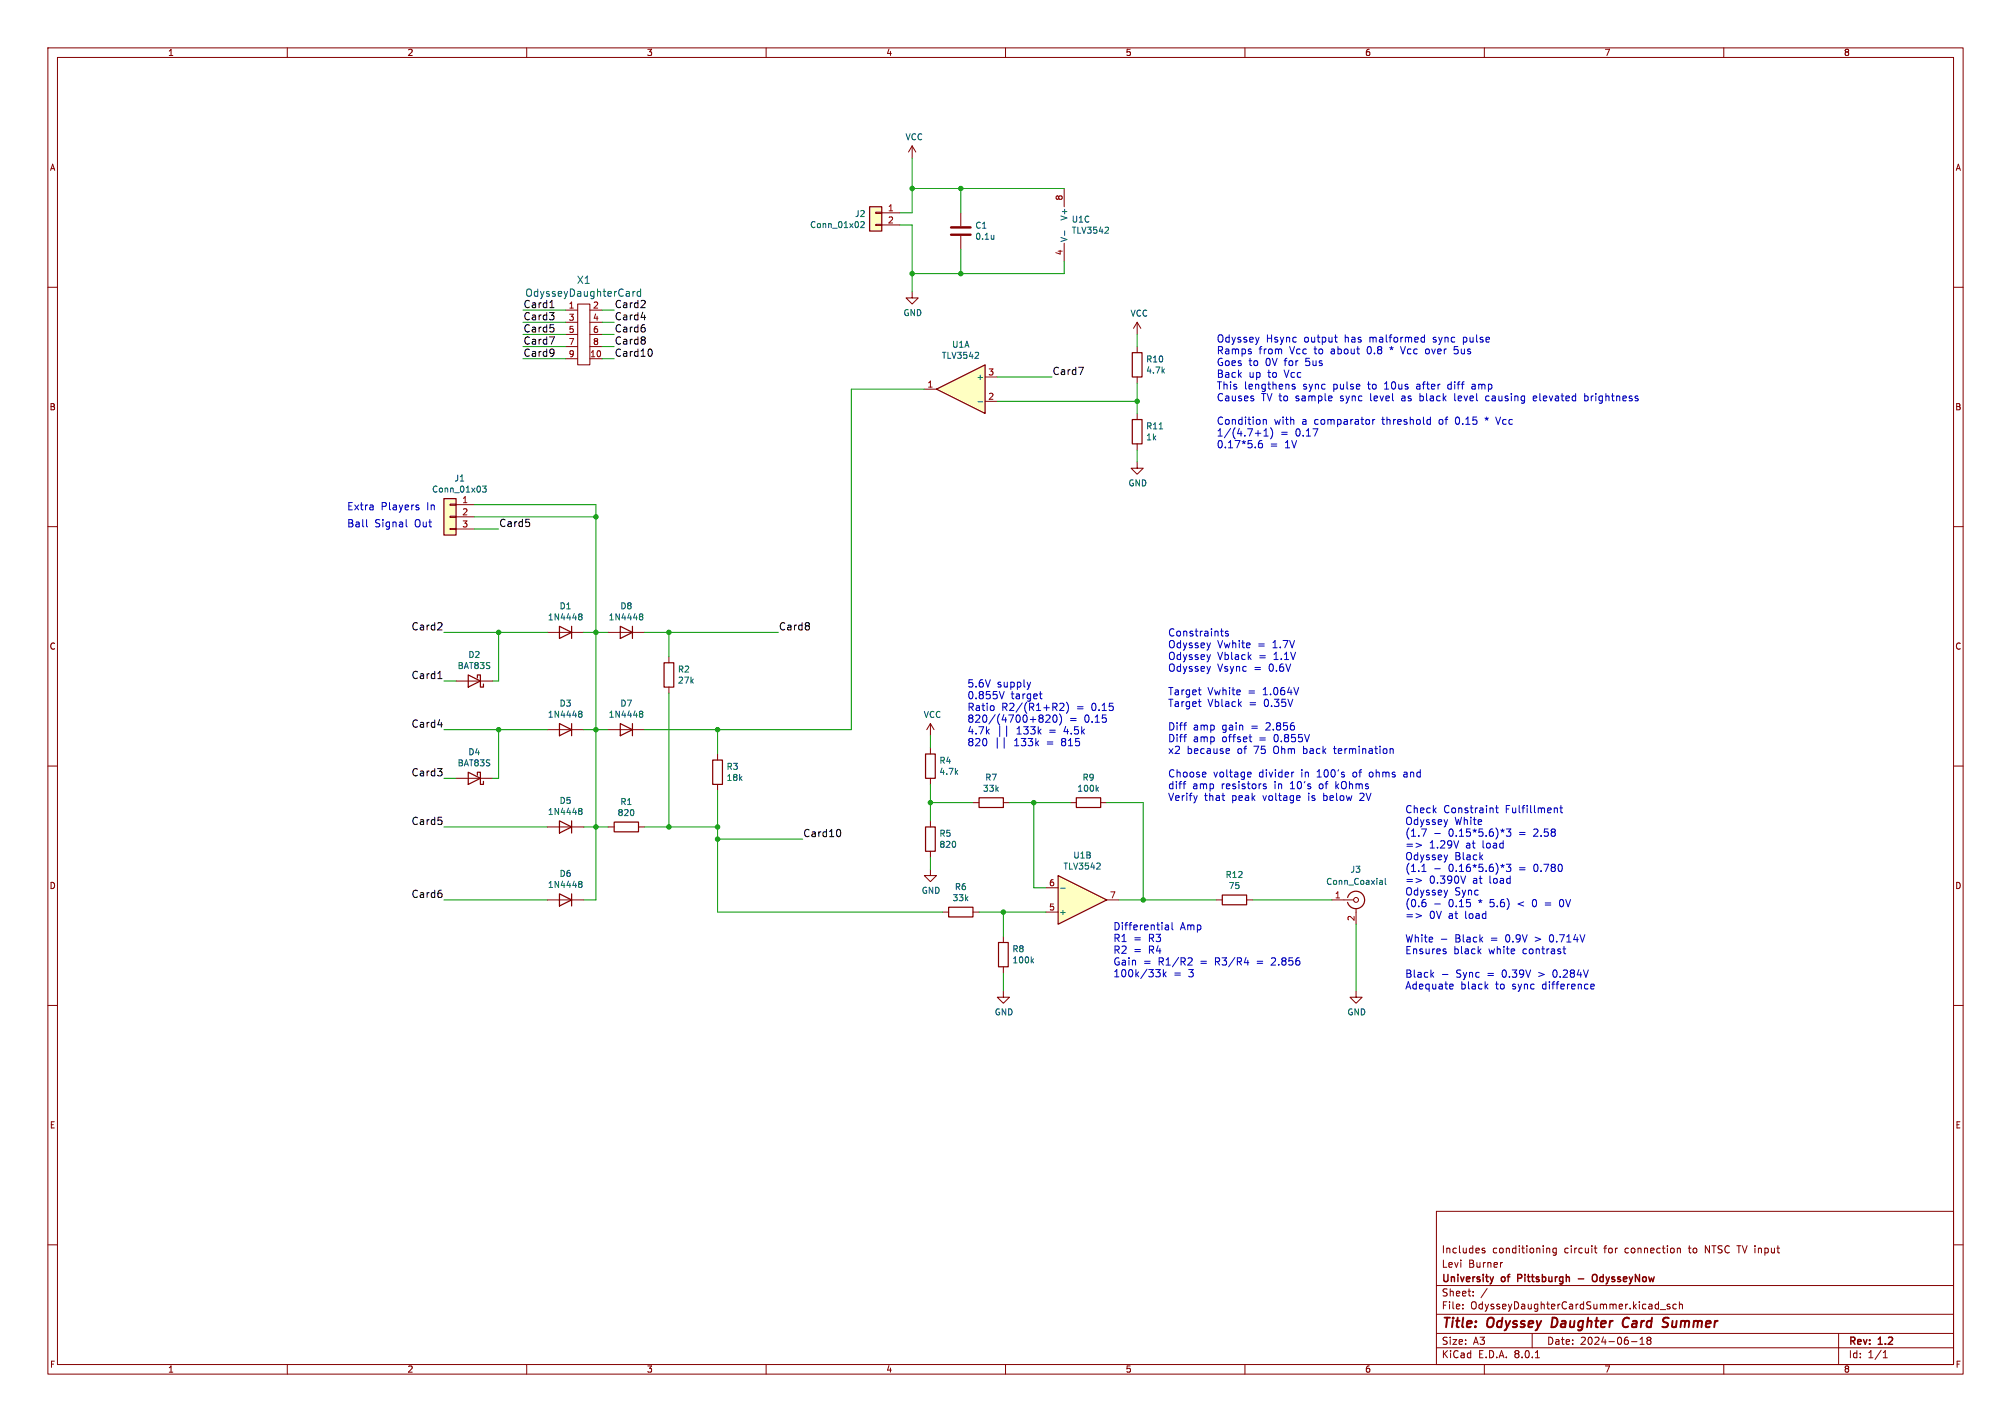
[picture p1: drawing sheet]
<svg xmlns="http://www.w3.org/2000/svg" width="420mm" height="297mm" viewBox="0 0 420 297" stroke-linecap="round" stroke-linejoin="round" font-family="sans-serif">
<g fill="none" stroke="#840000" stroke-width=".21">
<path d="M10 10h400v277h-400zM12 12h396v273h-396zM60 10v2M110 10v2M160 10v2M210 10v2M260 10v2M310 10v2M360 10v2M10 60h2M408 60h2M237.5 67.3l-.8 1.3"/>
<path d="M237.5 67.3v2.6M237.5 67.3l.8 1.3M10 110h2M408 110h2M114.3 132.1h7.6M127 132.1h7.6M10 160h2M95.2 142.2h7.7M114.3 152.4h7.6M149.9 157.5v1.3M194.3 151.1v2.6M194.3 156.2v1.3"/>
<path d="M194.3 151.1l-.8 1.3M194.3 151.1l.8 1.3M408 160h2M95.2 162.6h7.7M127 172.7h1.3M133.3 172.7h1.3M149.9 163.8v1.3M194.3 162.6v1.2M254 188h1.3M260.3 188h1.3M278.1 188h4.6M283.2 189.7v3.3"/>
<path d="M10 210h2M283.2 207v1.3h1.3l-1.3 1.3-1.3-1.3h1.3M408 210h2M10 260h2M300 253h108v32h-108zM408 260h2M300 278.5h108M300 274.5h108M300 268.5h108M305.5 273.2v.2M305.5 272.5v.1M307.7 270.5v.2"/>
<path d="M307.7 269.8v.1M310.1 260.8l-.4-.1-.2 .2 .1 .2 .5 .2v.3h-.6M310.6 269.1l-1.3 1.9M313.8 263.7l-.3 .1M320 278.5v3M323.2 260.7l.5 .2v.8M325 260.8l-.4-.1-.3 .3 .1 .6h.6M325 260.7v1.2l-.3 .3-.3-.1M332.9 260.7h.6M333.2 260.2v1.3l.3 .2M342.5 279.7l.4-.4v1.5M344.2 279.9l-.3 .3v.3l.3 .3h.3l.3-.3-.1-.4-.2-.2"/>
<path d="M344.2 279.9l-.3-.3 .3-.3h.3l.3 .3-.3 .3M344.2 279.9h.3M346.7 273.5h1.2M348.7 272.5l-.3-.1-.2 .2v.2l.5 .2v.3h-.5M350.1 272.5l-.4-.1-.3 .3 .1 .6h.6M350.3 260.8l.2-.1 .4 .1v.9M350.7 272.5l.2-.1 .4 .1 .1 .9M350.7 271.9v1.5M384 278.5v6.5M60 285v2M110 285v2M160 285v2"/>
<path d="M210 285v2M260 285v2M300 281.5h108M310 285v2M320.7 283.6h.8M340.7 280.2h1.2M342.5 280.8h.9M360 285v2M393.3 283.6h.9M393.3 282.5l.4-.4v1.5"/>
<circle cx="283.2" cy="188" r=".51"/>
</g>
<path d="M324.3 275.2l-.3 2h.5M339.9 275.2a1.07 1.07 0 0 0-1 .8 1.07 1.07 0 0 0 .5 1.2l.5-.1M347.8 275.2l.7 .1M348 276.3l.4 .3-.3 .5" fill="none" stroke="#840000" stroke-width=".4"/>
<path d="M311.9 266.7l-.4 1M317 267h.5M317.5 266.2h-.5v1.5M329.6 267.1h1.2M332.8 266.3l.1-.1a.5 .5 0 0 1 .6 .5v.5a.5 .5 0 0 1-.5 .5 .5 .5 0 0 1-.5-.5v-.5z" fill="none" stroke="#840000" stroke-width=".3"/>
<g fill="none" stroke="#840000" stroke-width=".25">
<path d="M116.8 130.8l2.6 1.3-2.6 1.3zM119.4 130.8v2.6M129.5 130.8l2.6 1.3-2.6 1.3zM132.1 130.8v2.6M97.8 141l2.5 1.2-2.5 1.3zM99.7 141.6v-.6h.6v2.5h.7v-.6M116.8 151.1l2.6 1.3-2.6 1.3zM119.4 151.1v2.6M148.8 158.8h2.1v5h-2.1zM193.3 157.5h2v5.1h-2zM97.8 161.3l2.5 1.3-2.5 1.2zM99.7 161.9v-.6h.6v2.5h.7v-.6"/>
<path d="M128.3 171.7h5v2h-5zM255.3 186.9h5v2.1h-5zM281.4 187.5a1.81 1.81 0 0 1 2-1.3 1.81 1.81 0 0 1 1.6 1.8M285 188a1.82 1.82 0 0 1-1.6 1.8 1.82 1.82 0 0 1-2-1.3"/>
</g>
<g fill="none" stroke="#006464" stroke-width=".21">
<path d="M121 128.7l.1 .1M121 128.3h.5l.1 .2-.3 .3M121.1 128.8h.2M121.1 128.8h-.1M121.3 128.8l.3 .2-.1 .4h-.5M133.7 128.3h.5l.1 .2-.3 .3M133.7 128.7l.1 .1M133.8 128.8h.2M133.8 128.8h-.1M134 128.8l.3 .2-.1 .4h-.5M121 148.6l.5 .1 .1 .1-.3 .3M121 149l.1 .1"/>
<path d="M121.1 149.1h.2M121.1 149.1h-.1M121.3 149.1l.3 .2-.1 .4h-.5M288.3 183.9l.4 .2v.6M288.7 184.7h-.4M288.7 184.2h-.4M289.3 183.5v1l.2 .2"/>
</g>
<path d="M92.7 104.1h2.5v7.7h-2.5z" fill="#ffffc2"/>
<g fill="none" stroke="#840000" stroke-width=".21">
<path d="M222.2 39.4v3.8M200.7 44.5v2.7M200.7 49.3v2.8M222.2 50.8v3.8M118.1 64.8h2.5M118.1 74.9h2.5M118.1 67.3h2.5M118.1 69.9h2.5M118.1 72.4h2.5M120.6 63.5h2.6v12.7h-2.6zM123.2 64.8h2.5M123.2 74.9h2.5"/>
<path d="M123.2 67.3h2.5M123.2 69.9h2.5M123.2 72.4h2.5M190.5 61v1.2h1.3l-1.3 1.3-1.3-1.3h1.3M94 110.4h1.2v.2h-1.2zM94 107.8h1.2v.3h-1.2zM94 105.3h1.2v.2h-1.2zM95.2 105.4h3.9M95.2 108h3.9M95.2 110.5h3.9M139.7 137.2v1.2M127 152.4h7.6"/>
<path d="M139.7 143.5v1.3M114.3 172.7h7.6M194.3 171.5v1.2M194.3 177.8v1.3M203.2 167.6h1.3M209.5 167.6h1.3M223.5 167.6h1.3M229.9 167.6h1.2M114.3 188h7.6M196.8 190.5h1.3M203.2 190.5h1.3"/>
</g>
<path d="M92.7 104.1h2.5v7.7h-2.5zM138.7 138.4h2v5.1h-2zM129.5 151.1l2.6 1.3-2.6 1.3zM132.1 151.1v2.6M116.8 171.5l2.6 1.2-2.6 1.3zM119.4 171.5v2.5M193.3 172.7h2v5.1h-2zM204.5 166.6h5v2.1h-5zM224.8 166.6h5.1v2.1h-5.1zM116.8 186.7l2.6 1.3-2.6 1.2zM119.4 186.7v2.5M198.1 189.5h5.1v2h-5.1z" fill="none" stroke="#840000" stroke-width=".25"/>
<g fill="none" stroke="#006464" stroke-width=".21">
<path d="M207.6 49.1v.9M207.6 49.9h-.1M222.3 48.2v1M231.4 47.5l.1 .5-.8 .7h.8M132.2 60.9v1M132.6 60.9l-.4 .3M133.8 60.9h-.5l-.2 .3 .1 .6h.6M133.8 60.4v1.5M100.8 101.5h.7l-.4 .5 .4 .1v.6l-.2 .1-.5-.1M133.7 149l.1 .1M133.7 148.6l.5 .1 .1 .1-.3 .3M133.8 149.1h.2"/>
<path d="M133.8 149.1h-.1M134 149.1l.3 .2-.1 .4h-.5M121 168.9l.5 .1 .1 .2-.3 .2M121 169.3l.1 .1M121.1 169.4h.2M121.1 169.4l-.1 .1M121.3 169.4l.3 .2-.1 .4-.5 .1M229.1 164.8l.3 .5M229.4 164.4l-.5 .5M121 184.6h.1M121 184.2h.5l.1 .2-.3 .2M121.1 184.6h.2"/>
<path d="M121.1 184.6l-.1 .1M121.3 184.6l.3 .3-.1 .3-.5 .1"/>
</g>
<path d="M198.6 49h4.1M198.6 47.5h4.1" fill="none" stroke="#840000" stroke-width=".51"/>
<path d="M181.6 43.2h2.5v5.1h-2.5z" fill="#ffffc2"/>
<path d="M190.5 30.5l-.8 1.3M190.5 30.5v2.5M190.5 30.5l.8 1.3M182.9 46.9h1.2v.2h-1.2zM182.9 44.3h1.2v.3h-1.2zM184.1 44.5h3.9M184.1 47h3.9" fill="none" stroke="#840000" stroke-width=".21"/>
<path d="M181.6 43.2h2.5v5.1h-2.5z" fill="none" stroke="#840000" stroke-width=".25"/>
<path d="M179.8 46.4l.5-.1 .2 .3-.8 .9h.8" fill="none" stroke="#006464" stroke-width=".21"/>
<path d="M221 182.9l10.1 5.1-10.1 5z" fill="#ffffc2"/>
<path d="M221 182.9l10.1 5.1-10.1 5z" fill="none" stroke="#840000" stroke-width=".25"/>
<path d="M194.3 181.6v1.3h1.3l-1.3 1.3-1.3-1.3h1.3M218.4 190.5h2.6M218.4 185.4h2.6M231.1 188h2.6" fill="none" stroke="#840000" stroke-width=".21"/>
<path d="M221.5 185.5h1M229.7 180.3v.5l-.7 .7h.8" fill="none" stroke="#006464" stroke-width=".21"/>
<path d="M195.6 81.3l10.1-5.1v10.2z" fill="#ffffc2"/>
<path d="M236.5 73.7h2v5h-2zM195.6 81.3l10.1-5.1v10.2zM236.5 87.6h2v5.1h-2zM208.5 196.9h2.1v5h-2.1z" fill="none" stroke="#840000" stroke-width=".25"/>
<path d="M205.7 78.7h2.6M237.5 72.4v1.3M237.5 78.7v1.3M193 81.3h2.6M205.7 83.8h2.6M237.5 96.5v1.3h1.3l-1.3 1.3-1.3-1.3h1.3M237.5 86.4v1.2M237.5 92.7v1.3M209.5 195.6v1.3M209.5 207v1.3h1.3l-1.3 1.3-1.2-1.3h1.2M209.5 201.9v1.3" fill="none" stroke="#840000" stroke-width=".21"/>
<path d="M204.3 73.6v.5l-.7 .7h.8M204.2 83.9h1M242.1 89.6h.7M215.5 200.6l.4 .5M215.9 200.3l-.5 .4" fill="none" stroke="#006464" stroke-width=".21"/>
<g fill="none" stroke="#0f0f0f" stroke-width=".21">
<path d="M114.8 70.4h1l-.7 1.5M114.8 65.3h.9l-.5 .6M114.8 64.3h.9M115.6 66v.7M115.6 68.5v.7M115.6 73v1.1M115.7 73.6l-.1 .1M133.8 64.3h1M133.9 66.3h.9M134.7 62.9v.5M134.7 68.5v.7M134.7 70.5v.4"/>
<path d="M134.7 71.2v.5M135.8 72.9a.95 .95 0 0 1 0 1.5M225.3 76.7h1l-.7 1.5M110.6 109.2v.6M91.4 131.6h.9M92.2 130.2v.5M169 130.2v.4M169 130.8v.6M91.4 151.4h1M91.4 141.7h.9M92.2 171.4v.7M175.2 173.2a.95 .95 0 0 1 0 1.6"/>
</g>
<g fill="none" stroke="#0000c2" stroke-width=".21">
<path d="M278.7 70.4h.6M278.9 71.2l.4 .3M292.5 72.4l.5 1.5M296.8 71.3l.3 .2 .4-.1M297.5 70.5l-.4-.1-.3 .2M297.5 69.9v1.6M298 72.9l-.3 .3v.4l.3 .3M303.7 73.8l.5 .1M303.7 72.4v.7l.5-.1M261.8 83.3v.3M262.2 90.5h1.1M262.9 92.4v1l.2 .1 .5-.1 .1-.5-.2-.2-.4-.1-.3 .3"/>
<path d="M263.5 92l-.4 .1M263.8 87.6v1M263.8 87.8l.2-.2 .4 .1 .1 .9M264 90l.4-.4v1.5M264 91.1h.8M265.4 89.4a1.77 1.77 0 0 1-.1 2.3M270.4 80.3h-.3l-.3 .2 .1 .2 .5 .1v.4h-.6M286.7 87.6v1M287.1 87.6l-.4 .3M298.2 87.7h.5M298.2 88.6h.5M298.7 87.1v1.5"/>
<path d="M302.4 80.4v.7M303.8 82.2v1.3l.2 .2M307.6 80.3h-.2M307.6 80.7l-.2 .2 .2 .4M310.1 87.3l.4 .2M310.9 82.7l-.5 .1-.1 .2v.6l.6 .1M312.4 87.1l.5 1.5M320.7 82.7h-.3l-.2 .2 .1 .7 .4 .1M320.9 83.1l-.7 .1M331 82.8l.4-.1 .2 .2M331 82.2v1.5M331.6 83.6l-.2 .1-.4-.1"/>
<path d="M76.6 108.5v1.3l.2 .2M84.8 108.5v1.3l.2 .2M87.1 106l.3 .1 .1 .2-.2 .2h-.3M87.1 105.5h.3M254.9 131.8h.6M255.2 132.8h.3M256.5 131.9l-.4-.1-.2 .2 .1 .3 .5 .1v.4h-.6M207.5 147.5v.8M208.3 154.1v2.2M209.7 144.4l-.5 1.6M209.7 154.1v2.2M210.2 151.6v2.2"/>
<path d="M215.2 142.5l-.3 1M217.1 144.9h.5M217.3 144.4v1.3l.3 .3M217.9 149.7l-.3 .3 .3 .3-.1 .4-.2 .2M219.3 149.8l-.9 1.1h.9M220 149.6l-.1 .7 .1 .4 .2 .2 .5-.3v-1M221.3 149.1a1.75 1.75 0 0 1 0 2.3M221.3 147l.6-.1 .3 .4-.9 1.1h.9M222.7 146.7a1.75 1.75 0 0 1 0 2.3M247.2 151.5h.6M247.2 153.9h.6M247.6 150.9h.2"/>
<path d="M247.6 153.4h.2M250.3 144.1h.5M250.3 146.6h.5M250.5 145l.3 .1M250.5 147.5l.3 .1M256.3 156.4h.4l.1 .3-.7 .2M256.7 157.3l-.4 .1M260.9 153.9h.5M261.1 154.7l.3 .2M290.3 156.5l.2-.1h.4l.1 1M290.3 156.4v1M247.1 163.7h.5"/>
<path d="M247.5 163.2l-.1 .1M250 166.2l-.3 1M251.8 161.3l.1 .3-.8 .2M255.2 166.2h.6M255.6 167.2h.2M260.8 161.3h.4l.1 .3-.7 .2M261.2 162.2l-.4 .1M264.4 163.8l-.4-.1-.2 .2 .1 .3 .5 .1v.4h-.6M270.2 161.3h-.3M271.3 166.2l.2 .3-.7 .2M271.4 167.1l-.1 .1M293.2 161.8v.4"/>
<path d="M295.7 176.1l1.2 .4-1.2 .5M297.9 173.1l-.7 1.6M299.6 174.1h1.2M311.8 168.8v1M312.3 168.7h.6M312.6 168.2v1.3l.3 .3M314.2 173.4l-.4 .1 .2 .3M314.6 173.1h.9l-.5 .6 .5 .2v.6l-.3 .2-.6-.2M324.7 168.8h.5l.1 1M325.8 168.7h.5M326 168.2v1.3l.3 .3M243.4 193.3h.6v.9"/>
<path d="M244 193.6h-.5l-.2 .2 .2 .4 .5-.1M244.8 192.7v1.3l.2 .2M295.7 183.5l1.2 .4-1.2 .4M295.7 190.8l1.2 .5-1.2 .4M297 182h.8M297.4 180.5v1.5M297.7 188.5l.1 .2-.1 .6M299.6 181.4h1.2M299.6 188.8h1.2M301 196.2h1.2M301.8 198.7l.2 .2-.2 .3M301.8 198.2l.2 .1"/>
<path d="M306.1 183l-.5 1.5M308.9 198.6l.4 .6M309.3 198.2l-.6 .6M314.2 180.7l-.4 .2 .2 .3M314.6 180.5h.9l-.5 .6 .5 .1v.7l-.3 .1-.6-.1M325.9 187.9l-.2 .5 .2 .9M326.4 198.2h.6M326.6 197.7v1.3l.4 .2M241.4 202.5h.9l-.5 .6 .4 .1 .1 .5-.3 .3h-.4M243 202.5v1.5M243.1 203.4l.4 .6M243.5 203l-.5 .6"/>
<path d="M248.3 200l.5 .1 .2 .4-1 1.1h1M259.9 201.1h.9M299 203.5l.4 .6M299.4 203.1l-.6 .6M301.2 203.5h1.2M303 205.5l.4 .1 .1 .3-.7 .2M303.4 206.5l-.4 .1M310.3 206l.4 .6M310.7 205.5l-.5 .6M332.3 206.5h.6M332.3 205.6l.4-.1 .2 .4-.7 .2"/>
</g>
<g fill="none" stroke="#009600" stroke-width=".21">
<path d="M190.5 33v11.5h-2.5M190.5 39.4h31.7M200.7 39.4v5.1M188 47h2.5v14M200.7 52.1v5.1M222.2 54.6v2.6h-31.7M109.2 64.8h8.9M109.2 74.9h8.9M109.2 69.9h8.9M109.2 72.4h8.9M109.2 67.3h8.9M125.7 64.8h2.6"/>
<path d="M125.7 74.9h2.6M125.7 69.9h2.6M125.7 72.4h2.6M125.7 67.3h2.6M208.3 78.7h11.4M237.5 69.9v2.5M193 81.3h-15.2v71.1h-43.2M208.3 83.8h29.2M237.5 80v6.4M237.5 94v2.5M99.1 105.4h25.4v82.6h-2.6M99.1 108h25.4"/>
<path d="M99.1 110.5h5M92.7 132.1h21.6M104.1 132.1v10.1h-1.2M121.9 132.1h5.1M134.6 132.1h28M139.7 132.1v5.1M92.7 152.4h21.6M92.7 142.2h2.5M104.1 152.4v10.2h-1.2M121.9 152.4h5.1M139.7 144.8v27.9M149.9 152.4v5.1"/>
<path d="M194.3 153.7v2.5M92.7 172.7h21.6M92.7 162.6h2.5M121.9 172.7h5.1M134.6 172.7h15.3M149.9 165.1v25.4h46.9M149.9 175.3h17.7M194.3 163.8v7.7M194.3 179.1v2.5M194.3 167.6h8.9M210.8 167.6h12.7M215.9 167.6v17.8h2.5"/>
<path d="M231.1 167.6h7.7v20.4M92.7 188h21.6M204.5 190.5h13.9M209.5 190.5v5.1M233.7 188h20.3M261.6 188h16.5M283.2 193v14M209.5 203.2v3.8"/>
</g>
<g fill="#009600" stroke="#009600" stroke-width=".21">
<circle cx="124.5" cy="172.7" r=".46"/>
<circle cx="149.9" cy="152.4" r=".46"/>
<circle cx="124.5" cy="152.4" r=".46"/>
<circle cx="139.7" cy="172.7" r=".46"/>
<circle cx="149.9" cy="172.7" r=".46"/>
<circle cx="149.9" cy="175.3" r=".46"/>
<circle cx="209.5" cy="190.5" r=".46"/>
<circle cx="238.8" cy="188" r=".46"/>
<circle cx="194.3" cy="167.6" r=".46"/>
<circle cx="139.7" cy="132.1" r=".46"/>
<circle cx="124.5" cy="132.1" r=".46"/>
<circle cx="124.5" cy="108" r=".46"/>
<circle cx="104.1" cy="152.4" r=".46"/>
<circle cx="104.1" cy="132.1" r=".46"/>
<circle cx="237.5" cy="83.8" r=".46"/>
<circle cx="215.9" cy="167.6" r=".46"/>
<circle cx="190.5" cy="57.2" r=".46"/>
<circle cx="200.7" cy="57.2" r=".46"/>
<circle cx="190.5" cy="39.4" r=".46"/>
<circle cx="200.7" cy="39.4" r=".46"/>
</g>
<g font-size="2.8" fill="#840000">
<text x="301" y="277.9">Title:</text>
<text x="310.6" y="277.9">Odyssey</text>
<text x="324.9" y="277.9">Daughter</text>
<text x="340.5" y="277.9">Card</text>
<text x="349.7" y="277.9">Summer</text>
</g>
<g font-size="2.1" fill="#006464">
<text x="120.4" y="59.5">X1</text>
<text x="109.6" y="62.2">OdysseyDaughterCard</text>
</g>
<g font-size="2.1" fill="#0f0f0f">
<text x="109.2" y="64.5">Card1</text>
<text x="128.3" y="64.5">Card2</text>
<text x="109.2" y="67">Card3</text>
<text x="109.2" y="69.5">Card5</text>
<text x="128.3" y="69.5">Card6</text>
<text x="128.3" y="67">Card4</text>
<text x="109.2" y="72.1">Card7</text>
<text x="109.2" y="74.6">Card9</text>
<text x="128.3" y="72.1">Card8</text>
<text x="128.3" y="74.6">Card10</text>
<text x="219.7" y="78.4">Card7</text>
<text x="104.1" y="110.2">Card5</text>
<text x="85.9" y="131.8">Card2</text>
<text x="162.6" y="131.8">Card8</text>
<text x="85.9" y="141.9">Card1</text>
<text x="85.9" y="152.1">Card4</text>
<text x="85.9" y="162.2">Card3</text>
<text x="85.9" y="172.4">Card5</text>
<text x="167.6" y="174.9">Card10</text>
<text x="85.9" y="187.6">Card6</text>
</g>
<g font-size="2.1" fill="#0000c2">
<text x="254" y="71.6">Odyssey</text>
<text x="264.4" y="71.6">Hsync</text>
<text x="272.4" y="71.6">output</text>
<text x="280.9" y="71.6">has</text>
<text x="286.3" y="71.6">malformed</text>
<text x="299.7" y="71.6">sync</text>
<text x="306.1" y="71.6">pulse</text>
<text x="254" y="74.1">Ramps</text>
<text x="254" y="76.6">Goes</text>
<text x="260.8" y="76.6">to</text>
<text x="262.9" y="74.1">from</text>
<text x="264.3" y="76.6">0V for</text>
<text x="269.4" y="74.1">Vcc</text>
<text x="272.9" y="76.6">5us</text>
<text x="274.6" y="74.1">to</text>
<text x="278.2" y="74.1">about</text>
<text x="285.9" y="74.1">0.8</text>
<text x="290.8" y="74.1">*</text>
<text x="293.3" y="74.1">Vcc</text>
<text x="298.5" y="74.1">over</text>
<text x="304.6" y="74.1">5us</text>
<text x="254" y="79">Back</text>
<text x="254" y="81.5">This</text>
<text x="254" y="83.9">Causes</text>
<text x="259.8" y="81.5">lengthens</text>
<text x="260.8" y="79">up</text>
<text x="263.4" y="83.9">TV to</text>
<text x="264.8" y="79">to</text>
<text x="268.4" y="79">Vcc</text>
<text x="270.7" y="83.9">sample</text>
<text x="272.2" y="81.5">sync</text>
<text x="278.6" y="81.5">pulse</text>
<text x="280.2" y="83.9">sync</text>
<text x="286" y="81.5">to</text>
<text x="286.5" y="83.9">level</text>
<text x="289.5" y="81.5">10us</text>
<text x="293.2" y="83.9">as</text>
<text x="296.4" y="81.5">after</text>
<text x="297.2" y="83.9">black</text>
<text x="303" y="81.5">diff</text>
<text x="304.6" y="83.9">level</text>
<text x="308.2" y="81.5">amp</text>
<text x="311.3" y="83.9">causing</text>
<text x="321.3" y="83.9">elevated</text>
<text x="332.2" y="83.9">brightness</text>
<text x="254" y="88.8">Condition</text>
<text x="266.1" y="88.8">with</text>
<text x="271.9" y="88.8">a</text>
<text x="274.6" y="88.8">comparator</text>
<text x="288.9" y="88.8">threshold</text>
<text x="300.9" y="88.8">of</text>
<text x="304.5" y="88.8">0.15</text>
<text x="310.9" y="88.8">*</text>
<text x="313.3" y="88.8">Vcc</text>
<text x="254" y="91.3">1/(4.7+1)</text>
<text x="254" y="93.7">0.17*5.6</text>
<text x="265.2" y="93.7">=</text>
<text x="267.4" y="91.3">=</text>
<text x="268.4" y="93.7">1V</text>
<text x="270.6" y="91.3">0.17</text>
<text x="72.4" y="106.7">Extra</text>
<text x="79.5" y="106.7">Players</text>
<text x="89.2" y="106.7">In</text>
<text x="72.4" y="110.2">Ball</text>
<text x="78.2" y="110.2">Signal</text>
<text x="86.6" y="110.2">Out</text>
<text x="243.8" y="133">Constraints</text>
<text x="243.8" y="135.5">Odyssey</text>
<text x="243.8" y="137.9">Odyssey</text>
<text x="254.2" y="135.5">Vwhite</text>
<text x="254.2" y="137.9">Vblack</text>
<text x="262.7" y="135.5">=</text>
<text x="262.9" y="137.9">=</text>
<text x="265.9" y="135.5">1.7V</text>
<text x="266.1" y="137.9">1.1V</text>
<text x="201.9" y="143.7">5.6V</text>
<text x="208.2" y="143.7">supply</text>
<text x="243.8" y="140.4">Odyssey</text>
<text x="254.2" y="140.4">Vsync</text>
<text x="261.9" y="140.4">=</text>
<text x="265.1" y="140.4">0.6V</text>
<text x="201.9" y="146.1">0.855V</text>
<text x="201.9" y="148.6">Ratio</text>
<text x="209.1" y="148.6">R2/(R1+R2)</text>
<text x="211.1" y="146.1">target</text>
<text x="224.9" y="148.6">=</text>
<text x="228.1" y="148.6">0.15</text>
<text x="243.8" y="145.3">Target</text>
<text x="243.8" y="147.8">Target</text>
<text x="252.2" y="145.3">Vwhite</text>
<text x="252.2" y="147.8">Vblack</text>
<text x="260.7" y="145.3">=</text>
<text x="260.9" y="147.8">=</text>
<text x="263.9" y="145.3">1.064V</text>
<text x="264.1" y="147.8">0.35V</text>
<text x="201.9" y="151.1">820/(4700+820)</text>
<text x="201.9" y="153.5">4.7k</text>
<text x="201.9" y="156">820</text>
<text x="208.1" y="153.5">||</text>
<text x="211.8" y="156">133k</text>
<text x="212.3" y="153.5">133k</text>
<text x="218.7" y="156">=</text>
<text x="219.2" y="153.5">=</text>
<text x="221.9" y="156">815</text>
<text x="222.4" y="153.5">4.5k</text>
<text x="223.3" y="151.1">=</text>
<text x="226.5" y="151.1">0.15</text>
<text x="243.8" y="152.7">Diff</text>
<text x="243.8" y="155.1">Diff</text>
<text x="249.1" y="152.7">amp</text>
<text x="249.1" y="155.1">amp</text>
<text x="255.2" y="152.7">gain</text>
<text x="255.2" y="155.1">offset</text>
<text x="261.4" y="152.7">=</text>
<text x="263.1" y="155.1">=</text>
<text x="264.6" y="152.7">2.856</text>
<text x="266.3" y="155.1">0.855V</text>
<text x="243.8" y="157.6">x2</text>
<text x="247.8" y="157.6">because</text>
<text x="258.4" y="157.6">of</text>
<text x="262" y="157.6">75</text>
<text x="266.2" y="157.6">Ohm</text>
<text x="272.5" y="157.6">back</text>
<text x="279.2" y="157.6">termination</text>
<text x="243.8" y="162.5">Choose</text>
<text x="243.8" y="164.9">diff</text>
<text x="243.8" y="167.4">Verify</text>
<text x="249" y="164.9">amp</text>
<text x="251.5" y="167.4">that</text>
<text x="253.4" y="162.5">voltage</text>
<text x="255.1" y="164.9">resistors</text>
<text x="257.3" y="167.4">peak</text>
<text x="262.9" y="162.5">divider</text>
<text x="263.9" y="167.4">voltage</text>
<text x="266.3" y="164.9">in</text>
<text x="269.7" y="164.9">10's</text>
<text x="271.9" y="162.5">in</text>
<text x="273.5" y="167.4">is</text>
<text x="275.3" y="162.5">100's</text>
<text x="275.9" y="164.9">of</text>
<text x="276.8" y="167.4">below</text>
<text x="279.4" y="164.9">kOhms</text>
<text x="282.9" y="162.5">of</text>
<text x="284.5" y="167.4">2V</text>
<text x="286.5" y="162.5">ohms</text>
<text x="293.8" y="162.5">and</text>
<text x="293.4" y="170">Check</text>
<text x="293.4" y="172.4">Odyssey</text>
<text x="301.4" y="170">Constraint</text>
<text x="303.8" y="172.4">White</text>
<text x="314.4" y="170">Fulfillment</text>
<text x="293.4" y="174.9">(1.7</text>
<text x="293.4" y="177.3">=&gt;</text>
<text x="293.4" y="179.8">Odyssey</text>
<text x="298.5" y="177.3">1.29V</text>
<text x="302.5" y="174.9">0.15*5.6)*3</text>
<text x="303.8" y="179.8">Black</text>
<text x="306.2" y="177.3">at</text>
<text x="309.7" y="177.3">load</text>
<text x="317.3" y="174.9">=</text>
<text x="320.5" y="174.9">2.58</text>
<text x="293.4" y="182.2">(1.1</text>
<text x="293.4" y="184.7">=&gt;</text>
<text x="298.5" y="184.7">0.390V</text>
<text x="302.5" y="182.2">0.16*5.6)*3</text>
<text x="307.6" y="184.7">at</text>
<text x="311.2" y="184.7">load</text>
<text x="317.3" y="182.2">=</text>
<text x="320.5" y="182.2">0.780</text>
<text x="293.4" y="187.1">Odyssey</text>
<text x="293.4" y="189.6">(0.6</text>
<text x="302.5" y="189.6">0.15</text>
<text x="303.8" y="187.1">Sync</text>
<text x="308.9" y="189.6">*</text>
<text x="311.4" y="189.6">5.6)</text>
<text x="317.4" y="189.6">&lt;</text>
<text x="320.6" y="189.6">0</text>
<text x="323.3" y="189.6">=</text>
<text x="326.5" y="189.6">0V</text>
<text x="232.4" y="194.4">Differential</text>
<text x="232.4" y="196.9">R1</text>
<text x="236.7" y="196.9">=</text>
<text x="239.9" y="196.9">R3</text>
<text x="246.4" y="194.4">Amp</text>
<text x="293.4" y="192">=&gt;</text>
<text x="293.4" y="196.9">White</text>
<text x="298.5" y="192">0V at</text>
<text x="303.9" y="196.9">Black</text>
<text x="306.1" y="192">load</text>
<text x="311.5" y="196.9">=</text>
<text x="314.7" y="196.9">0.9V</text>
<text x="320.9" y="196.9">&gt;</text>
<text x="324.1" y="196.9">0.714V</text>
<text x="232.4" y="199.3">R2</text>
<text x="232.4" y="201.8">Gain</text>
<text x="236.7" y="199.3">=</text>
<text x="238.7" y="201.8">=</text>
<text x="239.9" y="199.3">R4</text>
<text x="241.9" y="201.8">R1/R2</text>
<text x="250.8" y="201.8">=</text>
<text x="254" y="201.8">R3/R4</text>
<text x="262.9" y="201.8">=</text>
<text x="266.1" y="201.8">2.856</text>
<text x="293.4" y="199.4">Ensures</text>
<text x="303.5" y="199.4">black</text>
<text x="310.9" y="199.4">white</text>
<text x="318.1" y="199.4">contrast</text>
<text x="232.4" y="204.2">100k/33k</text>
<text x="245" y="204.2">=</text>
<text x="248.2" y="204.2">3</text>
<text x="293.4" y="204.3">Black</text>
<text x="293.4" y="206.8">Adequate</text>
<text x="304.1" y="204.3">Sync</text>
<text x="305" y="206.8">black</text>
<text x="310.7" y="204.3">=</text>
<text x="312.4" y="206.8">to</text>
<text x="313.9" y="204.3">0.39V</text>
<text x="316" y="206.8">sync</text>
<text x="321.6" y="204.3">&gt;</text>
<text x="322.4" y="206.8">difference</text>
<text x="324.8" y="204.3">0.284V</text>
</g>
<g font-size="2.1" fill="#840000">
<text x="301" y="262">Includes</text>
<text x="311.6" y="262">conditioning</text>
<text x="326.7" y="262">circuit</text>
<text x="335.2" y="262">for</text>
<text x="339.6" y="262">connection</text>
<text x="353.1" y="262">to</text>
<text x="356.6" y="262">NTSC TV input</text>
<text x="301" y="268.2">University</text>
<text x="301" y="265">Levi</text>
<text x="306.6" y="265">Burner</text>
<text x="313.7" y="268.2">of</text>
<text x="317.6" y="268.2">Pittsburgh</text>
<text x="334.5" y="268.2">OdysseyNow</text>
<text x="301" y="273.7">File:</text>
<text x="301" y="271">Sheet:</text>
<text x="307.1" y="273.7">OdysseyDaughterCardSummer.kicad_sch</text>
<text x="301" y="281.1">Size:</text>
<text x="307.6" y="281.1">A3</text>
<text x="323" y="281.1">Date:</text>
<text x="330" y="281.1">2024-06-18</text>
<text x="386" y="281.3">Rev:</text>
<text x="392.4" y="281.3">1.2</text>
<text x="301" y="283.9">KiCad</text>
<text x="308.7" y="283.9">E.D.A.</text>
<text x="316.3" y="283.9">8.0.1</text>
<text x="386" y="283.9">Id:</text>
<text x="390.1" y="283.9">1/1</text>
</g>
<g font-size="1.8" fill="#840000">
<text x="35" y="11.9">1</text>
<text x="85" y="11.9">2</text>
<text x="135" y="11.9">3</text>
<text x="185" y="11.9">4</text>
<text x="235" y="11.9">5</text>
<text x="285" y="11.9">6</text>
<text x="335" y="11.9">7</text>
<text x="385" y="11.9">8</text>
<text x="10.3" y="35.9">A</text>
<text x="408.3" y="35.9">A</text>
<text x="10.3" y="85.9">B</text>
<text x="408.2" y="85.9">B</text>
<text x="10.3" y="135.9">C</text>
<text x="408.2" y="135.9">C</text>
<text x="10.3" y="185.9">D</text>
<text x="408.2" y="185.9">D</text>
<text x="10.3" y="235.9">E</text>
<text x="408.3" y="235.9">E</text>
<text x="10.3" y="285.9">F</text>
<text x="35" y="286.9">1</text>
<text x="85" y="286.9">2</text>
<text x="135" y="286.9">3</text>
<text x="185" y="286.9">4</text>
<text x="235" y="286.9">5</text>
<text x="285" y="286.9">6</text>
<text x="335" y="286.9">7</text>
<text x="385" y="286.9">8</text>
<text x="408.3" y="285.9">F</text>
</g>
<g font-size="1.8" fill="#006464">
<text x="189" y="29.5">VCC</text>
<text x="169.1" y="47.8">Conn_01x02</text>
<text x="178.5" y="45.5">J2</text>
<text x="203.6" y="48">C1</text>
<text x="223.1" y="46.2" transform="rotate(-90 223.1 46.2)">V+</text>
<text x="223.7" y="46.7">U1C</text>
<text x="203.6" y="50.3">0.1u</text>
<text x="223.1" y="50.7" transform="rotate(-90 223.1 50.7)">V-</text>
<text x="223.7" y="49">TLV3542</text>
<text x="188.6" y="66.2">GND</text>
<text x="236" y="66.3">VCC</text>
<text x="196.6" y="75.1">TLV3542</text>
<text x="198.7" y="72.8">U1A</text>
<text x="239.3" y="75.9">R10</text>
<text x="203.8" y="79.6">+</text>
<text x="239.3" y="78.2">4.7k</text>
<text x="239.3" y="89.9">R11</text>
<text x="239.3" y="92.2">1k</text>
<text x="94.8" y="100.8">J1</text>
<text x="235.6" y="101.8">GND</text>
<text x="90.1" y="103.1">Conn_01x03</text>
<text x="114.3" y="129.8">1N4448</text>
<text x="116.8" y="127.5">D1</text>
<text x="127" y="129.8">1N4448</text>
<text x="129.5" y="127.5">D8</text>
<text x="97.7" y="137.6">D2</text>
<text x="95.5" y="139.9">BAT83S</text>
<text x="141.5" y="140.7">R2</text>
<text x="141.5" y="143">27k</text>
<text x="116.8" y="147.8">D3</text>
<text x="129.5" y="147.8">D7</text>
<text x="114.3" y="150.1">1N4448</text>
<text x="127" y="150.1">1N4448</text>
<text x="192.8" y="150.1">VCC</text>
<text x="95.5" y="160.2">BAT83S</text>
<text x="97.7" y="157.9">D4</text>
<text x="151.6" y="161">R3</text>
<text x="196.1" y="159.7">R4</text>
<text x="151.6" y="163.3">18k</text>
<text x="196.1" y="162">4.7k</text>
<text x="205.2" y="165.6">33k</text>
<text x="205.7" y="163.2">R7</text>
<text x="224.9" y="165.6">100k</text>
<text x="226" y="163.2">R9</text>
<text x="114.3" y="170.4">1N4448</text>
<text x="116.8" y="168.1">D5</text>
<text x="128.9" y="170.6">820</text>
<text x="129.5" y="168.3">R1</text>
<text x="196.1" y="175">R5</text>
<text x="196.1" y="177.3">820</text>
<text x="224.1" y="179.5">U1B</text>
<text x="114.3" y="185.6">1N4448</text>
<text x="116.8" y="183.3">D6</text>
<text x="222" y="181.8">TLV3542</text>
<text x="255.9" y="183.6">R12</text>
<text x="256.5" y="185.9">75</text>
<text x="276.9" y="185">Conn_Coaxial</text>
<text x="282" y="182.5">J3</text>
<text x="192.4" y="186.9">GND</text>
<text x="198.8" y="188.4">33k</text>
<text x="199.3" y="186.1">R6</text>
<text x="221.1" y="191.4">+</text>
<text x="211.3" y="199.1">R8</text>
<text x="211.3" y="201.4">100k</text>
<text x="207.6" y="212.3">GND</text>
<text x="281.3" y="212.3">GND</text>
</g>
<g font-size="1.8" fill="#a90000">
<text x="222" y="42" transform="rotate(-90 222 42)">8</text>
<text x="185.3" y="44.2">1</text>
<text x="185.3" y="46.7">2</text>
<text x="222" y="53.4" transform="rotate(-90 222 53.4)">4</text>
<text x="118.7" y="64.5">1</text>
<text x="123.8" y="64.5">2</text>
<text x="118.7" y="67.1">3</text>
<text x="118.7" y="69.6">5</text>
<text x="123.8" y="67.1">4</text>
<text x="123.8" y="69.6">6</text>
<text x="118.7" y="72.1">7</text>
<text x="118.7" y="74.7">9</text>
<text x="123.1" y="74.7">10</text>
<text x="123.8" y="72.1">8</text>
<text x="193.6" y="81">1</text>
<text x="206.3" y="83.6">2</text>
<text x="206.3" y="78.5">3</text>
<text x="96.4" y="105.2">1</text>
<text x="96.4" y="107.7">2</text>
<text x="96.4" y="110.2">3</text>
<text x="219" y="185.2">6</text>
<text x="219" y="190.2">5</text>
<text x="231.7" y="187.7">7</text>
<text x="278.7" y="187.7">1</text>
<text x="283" y="192.5" transform="rotate(-90 283 192.5)">2</text>
</g>
</svg>
